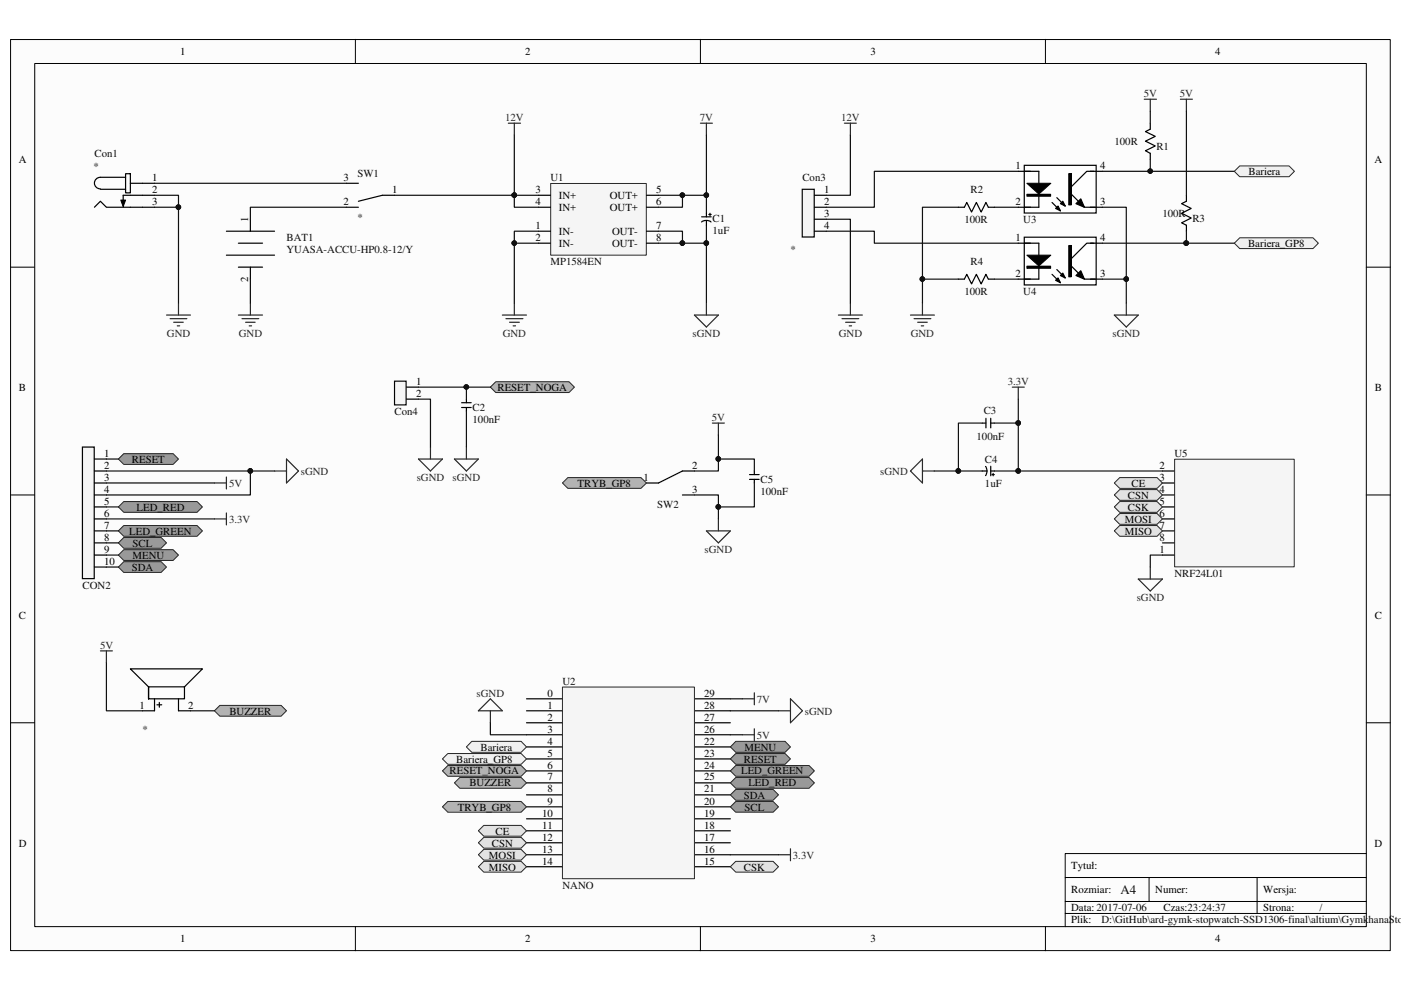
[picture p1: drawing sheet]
<svg xmlns="http://www.w3.org/2000/svg" width="297mm" height="210mm" viewBox="0 0 297 210" stroke-linecap="round" stroke-linejoin="round" font-family="sans-serif">
<path d="M2.3 8.4h292.5v193.1h-292.5z" fill="#fcfcfc"/>
<path d="M2.2 8.4h292.6v193.1h-292.6z" fill="none" stroke="#000" stroke-width=".21"/>
<path d="M7.4 13.5h282.3v183h-282.3z" fill="#fcfcfc"/>
<g fill="none" stroke="#000" stroke-width=".21">
<path d="M7.4 13.5h282.3v183h-282.3zM75.3 8.3v5.1M148.5 8.3v5.1M221.7 8.3v5.1M2.2 56.6h5.1M289.7 56.6h5.1M2.2 104.9h5.1M289.7 104.9h5.1M2.2 153.2h5.1M289.7 153.2h5.1M75.3 196.5v5.1M148.5 196.5v5.1"/>
<path d="M221.7 196.5v5.1M225.8 186.1h63.9M225.8 193.7h63.9M225.8 191.1h63.9M243.6 186.1v5M266.5 186.1v7.6M289.7 181h-63.9v15.5"/>
</g>
<path d="M35.3 66.8h5.1M36.1 67.6h3.5M36.8 68.3h2.1M37.6 69.1h.5M37.8 64.3v2.5" fill="none" stroke="#262626" stroke-width=".25"/>
<path d="M32.8 41.4h5v22.9" fill="none" stroke="#0e0e0e" stroke-width=".25"/>
<circle cx="37.8" cy="43.9" r=".49" fill="#0e0e0e"/>
<circle cx="37.8" cy="43.9" r=".49" fill="none" stroke="#0e0e0e" stroke-width=".21"/>
<path d="M32.8 43.9h5" fill="none" stroke="#0e0e0e" stroke-width=".25"/>
<circle cx="37.8" cy="43.9" r=".49" fill="#0e0e0e"/>
<circle cx="37.8" cy="43.9" r=".49" fill="none" stroke="#0e0e0e" stroke-width=".21"/>
<g fill="none" stroke="#000" stroke-width=".25">
<path d="M26.6 36.8h1v4.1h-1zM26.6 37.6h-5.3a1.23 1.23 0 0 0-1.3 1.2 1.23 1.23 0 0 0 1.3 1.2M27.6 38.9h5.2M73.4 38.9h2.6M20 43.9l1.3-1.2 1.3 1.2h10.2M21.3 40.1h5.3M32.8 41.4h-6.7v2M48 49h10.2M48 54.1h10.2M50.5 51.6h5.2M50.5 56.6h5.2M53.1 46.5v2.5"/>
<path d="M53.1 56.6v2.6M73.4 43.9h2.6M83.6 41.4h-2.5l-5.1 1.3"/>
</g>
<path d="M50.5 66.8h5.2M51.3 67.6h3.6M52.1 68.3h2M52.8 69.1h.5M53.1 64.3v2.5" fill="none" stroke="#262626" stroke-width=".25"/>
<path d="M25.6 42.4h1l-.5 1.4z" fill="#000"/>
<path d="M25.6 42.4h1l-.5 1.4z" fill="none" stroke="#000" stroke-width=".21"/>
<path d="M32.8 38.9h40.6M53.1 59.2v5.1M73.4 43.9h-20.3v2.6" fill="none" stroke="#0e0e0e" stroke-width=".25"/>
<path d="M116.8 38.9h20.2v15.2h-20.2z" fill="#f5f5f5"/>
<path d="M116.8 38.9h20.2v15.2h-20.2z" fill="none" stroke="#262626" stroke-width=".21"/>
<path d="M114.2 41.4h2.5M114.2 43.9h2.5M114.2 49h2.5M114.2 51.6h2.5M137.1 41.4h2.5M137.1 43.9h2.5M137.1 49h2.5M137.1 51.6h2.5" fill="none" stroke="#000" stroke-width=".25"/>
<path d="M83.6 41.4h30.6" fill="none" stroke="#0e0e0e" stroke-width=".25"/>
<circle cx="109" cy="41.4" r=".48" fill="#0e0e0e"/>
<circle cx="109" cy="41.4" r=".48" fill="none" stroke="#0e0e0e" stroke-width=".21"/>
<path d="M109 41.4v2.5h5.2" fill="none" stroke="#0e0e0e" stroke-width=".25"/>
<circle cx="109" cy="41.4" r=".48" fill="#0e0e0e"/>
<circle cx="109" cy="41.4" r=".48" fill="none" stroke="#0e0e0e" stroke-width=".21"/>
<path d="M106.5 66.8h5.1M107.3 67.6h3.6M108 68.3h2.1M108.8 69.1h.5M109 64.3v2.5" fill="none" stroke="#262626" stroke-width=".25"/>
<path d="M114.2 49h-5.2v15.3" fill="none" stroke="#0e0e0e" stroke-width=".25"/>
<circle cx="109" cy="51.5" r=".48" fill="#0e0e0e"/>
<circle cx="109" cy="51.5" r=".48" fill="none" stroke="#0e0e0e" stroke-width=".21"/>
<path d="M109 51.6h5.2" fill="none" stroke="#0e0e0e" stroke-width=".25"/>
<circle cx="109" cy="51.5" r=".48" fill="#0e0e0e"/>
<circle cx="109" cy="51.5" r=".48" fill="none" stroke="#0e0e0e" stroke-width=".21"/>
<path d="M139.6 41.4h5.1v2.5h-5.1" fill="none" stroke="#0e0e0e" stroke-width=".25"/>
<circle cx="144.7" cy="41.4" r=".49" fill="#0e0e0e"/>
<circle cx="144.7" cy="41.4" r=".49" fill="none" stroke="#0e0e0e" stroke-width=".21"/>
<path d="M139.6 49h5.1v2.6h-5.1" fill="none" stroke="#0e0e0e" stroke-width=".25"/>
<circle cx="144.7" cy="51.5" r=".49" fill="#0e0e0e"/>
<circle cx="144.7" cy="51.5" r=".49" fill="none" stroke="#0e0e0e" stroke-width=".21"/>
<path d="M148.5 26.1h2.5M149.8 26.1v2.6" fill="none" stroke="#262626" stroke-width=".25"/>
<path d="M149.8 28.7v12.7h-5.1" fill="none" stroke="#0e0e0e" stroke-width=".25"/>
<circle cx="144.7" cy="41.4" r=".49" fill="#0e0e0e"/>
<circle cx="144.7" cy="41.4" r=".49" fill="none" stroke="#0e0e0e" stroke-width=".21"/>
<circle cx="149.7" cy="41.4" r=".49" fill="#0e0e0e"/>
<circle cx="149.7" cy="41.4" r=".49" fill="none" stroke="#0e0e0e" stroke-width=".21"/>
<path d="M144.7 51.6h5.1v12.7" fill="none" stroke="#0e0e0e" stroke-width=".25"/>
<circle cx="144.7" cy="51.5" r=".49" fill="#0e0e0e"/>
<circle cx="144.7" cy="51.5" r=".49" fill="none" stroke="#0e0e0e" stroke-width=".21"/>
<circle cx="149.7" cy="51.5" r=".49" fill="#0e0e0e"/>
<circle cx="149.7" cy="51.5" r=".49" fill="none" stroke="#0e0e0e" stroke-width=".21"/>
<path d="M149.8 47.8v3.8" fill="none" stroke="#0e0e0e" stroke-width=".25"/>
<circle cx="149.7" cy="51.5" r=".49" fill="#0e0e0e"/>
<circle cx="149.7" cy="51.5" r=".49" fill="none" stroke="#0e0e0e" stroke-width=".21"/>
<path d="M149.8 41.4v3.8" fill="none" stroke="#0e0e0e" stroke-width=".25"/>
<circle cx="149.7" cy="41.4" r=".49" fill="#0e0e0e"/>
<circle cx="149.7" cy="41.4" r=".49" fill="none" stroke="#0e0e0e" stroke-width=".21"/>
<g fill="none" stroke="#000" stroke-width=".25">
<path d="M111.6 148.2h7.6M111.6 150.7h7.6M111.6 153.2h7.6M111.6 155.8h7.6M111.6 158.4h7.6M147.2 148.2h7.7M147.2 150.7h7.7M147.2 153.2h7.7M147.2 155.8h7.7M147.2 158.4h7.7M111.6 160.9h7.6M111.6 163.4h7.6"/>
<path d="M111.6 166h7.6M111.6 168.5h7.6M111.6 171.1h7.6M111.6 173.6h7.6M111.6 176.1h7.6M111.6 178.7h7.6M147.2 160.9h7.7M147.2 163.4h7.7M147.2 166h7.7M147.2 168.5h7.7M147.2 171.1h7.7M147.2 173.6h7.7"/>
<path d="M147.2 176.1h7.7M147.2 178.7h7.7M111.6 181.2h7.6M111.6 183.8h7.6M147.2 181.2h7.7M147.2 183.8h7.7"/>
</g>
<path d="M119.3 145.7h27.9v40.6h-27.9z" fill="#f5f5f5"/>
<path d="M119.2 145.7h28v40.6h-28z" fill="none" stroke="#262626" stroke-width=".21"/>
<path d="M147.2 66.8h5.1l-2.5 2.5zM149.8 64.3v2.5M104 148.2l2.5 2.5h-5.1zM104 150.7v2.5M157.4 148.2h2.5M157.4 155.8h2.5M159.9 146.9v2.5M159.9 154.5v2.6M165.1 150.7h2.5M167.6 148.2l2.5 2.5-2.5 2.5zM167.6 180v2.5M165.1 181.2h2.5" fill="none" stroke="#262626" stroke-width=".25"/>
<path d="M104 153.2v2.6h7.6M154.9 148.2h2.5M154.9 155.8h2.5" fill="none" stroke="#0e0e0e" stroke-width=".25"/>
<path d="M100 157.2h10.5l1.1 1.2-1.1 1.1h-10.5l-1.1-1.1z" fill-rule="evenodd" fill="#f0f0f0"/>
<path d="M100 157.2h10.5l1.1 1.2-1.1 1.1h-10.5l-1.1-1.1z" fill="none" stroke="#262626" stroke-width=".21"/>
<path d="M93.8 160.9l1.2-1.1h15.5l1.1 1.1-1.1 1.2h-15.5z" fill-rule="evenodd" fill="#f0f0f0"/>
<path d="M93.8 160.9l1.2-1.1h15.5l1.1 1.1-1.1 1.2h-15.5z" fill="none" stroke="#262626" stroke-width=".21"/>
<path d="M58.2 99.9h2.5M60.7 97.3l2.6 2.6-2.6 2.5zM45.5 102.4h2.5M45.5 110h2.5M48 101.1v2.6M48 108.8v2.5" fill="none" stroke="#262626" stroke-width=".25"/>
<path d="M154.9 168.5l1.1-1.1h7.9l1.2 1.1-1.2 1.2h-7.9z" fill-rule="evenodd" fill="#999"/>
<path d="M154.9 168.5l1.1-1.1h7.9l1.2 1.1-1.2 1.2h-7.9z" fill="none" stroke="#262626" stroke-width=".21"/>
<path d="M154.9 171.1l1.1-1.2h7.9l1.2 1.2-1.2 1.1h-7.9z" fill-rule="evenodd" fill="#999"/>
<path d="M154.9 171.1l1.1-1.2h7.9l1.2 1.2-1.2 1.1h-7.9z" fill="none" stroke="#262626" stroke-width=".21"/>
<path d="M25.1 120.2l1.1-1.1h8l1.1 1.1-1.1 1.2h-8z" fill-rule="evenodd" fill="#999"/>
<path d="M25.1 120.2l1.1-1.1h8l1.1 1.1-1.1 1.2h-8z" fill="none" stroke="#262626" stroke-width=".21"/>
<path d="M25.1 115.1l1.1-1.1h8l1.1 1.1-1.1 1.1h-8z" fill-rule="evenodd" fill="#999"/>
<path d="M25.1 115.1l1.1-1.1h8l1.1 1.1-1.1 1.1h-8z" fill="none" stroke="#262626" stroke-width=".21"/>
<path d="M22.6 115.1h2.5M22.6 120.2h2.5" fill="none" stroke="#0e0e0e" stroke-width=".25"/>
<path d="M26.2 96.2h10.5l1.1 1.1-1.1 1.2h-10.5l-1.1-1.2z" fill-rule="evenodd" fill="#999"/>
<path d="M26.2 96.2h10.5l1.1 1.1-1.1 1.2h-10.5l-1.1-1.2z" fill="none" stroke="#262626" stroke-width=".21"/>
<path d="M22.6 97.3h2.5" fill="none" stroke="#0e0e0e" stroke-width=".25"/>
<path d="M25.1 107.5l1.1-1.2h15.6l1.1 1.2-1.1 1.1h-15.6z" fill-rule="evenodd" fill="#999"/>
<path d="M25.1 107.5l1.1-1.2h15.6l1.1 1.2-1.1 1.1h-15.6z" fill="none" stroke="#262626" stroke-width=".21"/>
<path d="M25.1 112.6l1.1-1.2h15.6l1.1 1.2-1.1 1.1h-15.6z" fill-rule="evenodd" fill="#999"/>
<path d="M25.1 112.6l1.1-1.2h15.6l1.1 1.2-1.1 1.1h-15.6z" fill="none" stroke="#262626" stroke-width=".21"/>
<path d="M25.1 117.7l1.1-1.2h10.5l1.1 1.2-1.1 1.1h-10.5z" fill-rule="evenodd" fill="#999"/>
<path d="M25.1 117.7l1.1-1.2h10.5l1.1 1.2-1.1 1.1h-10.5z" fill="none" stroke="#262626" stroke-width=".21"/>
<path d="M53.1 99.9v5h-30.5M22.6 107.5h2.5M22.6 102.4h22.9" fill="none" stroke="#0e0e0e" stroke-width=".25"/>
<circle cx="53.1" cy="99.8" r=".49" fill="#0e0e0e"/>
<circle cx="53.1" cy="99.8" r=".49" fill="none" stroke="#0e0e0e" stroke-width=".21"/>
<path d="M22.6 99.9h35.6" fill="none" stroke="#0e0e0e" stroke-width=".25"/>
<circle cx="53.1" cy="99.8" r=".49" fill="#0e0e0e"/>
<circle cx="53.1" cy="99.8" r=".49" fill="none" stroke="#0e0e0e" stroke-width=".21"/>
<path d="M22.6 110h22.9M22.6 112.6h2.5M22.6 117.7h2.5" fill="none" stroke="#0e0e0e" stroke-width=".25"/>
<path d="M156 157.2h10.5l1.1 1.2-1.1 1.1h-10.5l-1.1-1.1z" fill-rule="evenodd" fill="#999"/>
<path d="M156 157.2h10.5l1.1 1.2-1.1 1.1h-10.5l-1.1-1.1z" fill="none" stroke="#262626" stroke-width=".21"/>
<path d="M154.9 163.4l1.1-1.1h15.5l1.2 1.1-1.2 1.2h-15.5z" fill-rule="evenodd" fill="#999"/>
<path d="M154.9 163.4l1.1-1.1h15.5l1.2 1.1-1.2 1.2h-15.5z" fill="none" stroke="#262626" stroke-width=".21"/>
<path d="M154.9 166l1.1-1.2h15.5l1.2 1.2-1.2 1.1h-15.5z" fill-rule="evenodd" fill="#999"/>
<path d="M154.9 166l1.1-1.2h15.5l1.2 1.2-1.2 1.1h-15.5z" fill="none" stroke="#262626" stroke-width=".21"/>
<path d="M154.9 160.9l1.1-1.1h10.5l1.1 1.1-1.1 1.2h-10.5z" fill-rule="evenodd" fill="#999"/>
<path d="M154.9 160.9l1.1-1.1h10.5l1.1 1.1-1.1 1.2h-10.5z" fill="none" stroke="#262626" stroke-width=".21"/>
<path d="M170.1 40.1h2.5v10.1h-2.5z" fill-rule="evenodd" fill="#f5f5f5"/>
<path d="M170.1 40.1h2.5v10.1h-2.5zM172.7 41.4h2.5M172.7 43.9h2.5M172.7 46.5h2.5M172.7 49h2.5" fill="none" stroke="#000" stroke-width=".25"/>
<path d="M107.8 26.1h2.6M109 26.1v2.6" fill="none" stroke="#262626" stroke-width=".25"/>
<path d="M109 28.7v12.7" fill="none" stroke="#0e0e0e" stroke-width=".25"/>
<circle cx="109" cy="41.4" r=".48" fill="#0e0e0e"/>
<circle cx="109" cy="41.4" r=".48" fill="none" stroke="#0e0e0e" stroke-width=".21"/>
<path d="M179 26.1h2.6M180.3 26.1v2.6M177.8 66.8h5M178.5 67.6h3.6M179.3 68.3h2M180 69.1h.5M180.3 64.3v2.5M193 66.8h5.1M193.8 67.6h3.6M194.6 68.3h2M195.3 69.1h.5M195.6 64.3v2.5" fill="none" stroke="#262626" stroke-width=".25"/>
<path d="M180.3 28.7v12.7h-5.1M215.9 36.3h-30.5v7.6h-10.2M175.2 46.5h5.1v17.8M175.2 49h10.2v2.6h30.5M203.2 43.9h-7.6v20.4M210.8 43.9h5.1M210.8 59.2h5.1" fill="none" stroke="#0e0e0e" stroke-width=".25"/>
<circle cx="195.6" cy="59.2" r=".49" fill="#0e0e0e"/>
<circle cx="195.6" cy="59.2" r=".49" fill="none" stroke="#0e0e0e" stroke-width=".21"/>
<path d="M195.6 59.2h7.6" fill="none" stroke="#0e0e0e" stroke-width=".25"/>
<circle cx="195.6" cy="59.2" r=".49" fill="#0e0e0e"/>
<circle cx="195.6" cy="59.2" r=".49" fill="none" stroke="#0e0e0e" stroke-width=".21"/>
<path d="M236.3 66.8h5l-2.5 2.5zM238.8 64.3v2.5" fill="none" stroke="#262626" stroke-width=".25"/>
<path d="M233.7 43.9h5.1v20.4" fill="none" stroke="#0e0e0e" stroke-width=".25"/>
<circle cx="238.8" cy="59.2" r=".49" fill="#0e0e0e"/>
<circle cx="238.8" cy="59.2" r=".49" fill="none" stroke="#0e0e0e" stroke-width=".21"/>
<path d="M233.7 59.2h5.1" fill="none" stroke="#0e0e0e" stroke-width=".25"/>
<circle cx="238.8" cy="59.2" r=".49" fill="#0e0e0e"/>
<circle cx="238.8" cy="59.2" r=".49" fill="none" stroke="#0e0e0e" stroke-width=".21"/>
<path d="M233.7 36.3h28" fill="none" stroke="#0e0e0e" stroke-width=".25"/>
<circle cx="243.9" cy="36.3" r=".47" fill="#0e0e0e"/>
<circle cx="243.9" cy="36.3" r=".47" fill="none" stroke="#0e0e0e" stroke-width=".21"/>
<path d="M233.7 51.6h28" fill="none" stroke="#0e0e0e" stroke-width=".25"/>
<circle cx="251.5" cy="51.5" r=".5" fill="#0e0e0e"/>
<circle cx="251.5" cy="51.5" r=".5" fill="none" stroke="#0e0e0e" stroke-width=".21"/>
<path d="M243.9 26.1v1.3l-1 .5 2 1-2 1 2 1-2 1.1 1 .5v1.3M251.5 41.4v1.3l-1 .5 2.1 1-2.1 1 2.1 1-2.1 1 1 .6v1.2" fill="none" stroke="#000" stroke-width=".25"/>
<path d="M243.9 33.8v2.5" fill="none" stroke="#0e0e0e" stroke-width=".25"/>
<circle cx="243.9" cy="36.3" r=".47" fill="#0e0e0e"/>
<circle cx="243.9" cy="36.3" r=".47" fill="none" stroke="#0e0e0e" stroke-width=".21"/>
<path d="M251.5 49v2.6" fill="none" stroke="#0e0e0e" stroke-width=".25"/>
<circle cx="251.5" cy="51.5" r=".5" fill="#0e0e0e"/>
<circle cx="251.5" cy="51.5" r=".5" fill="none" stroke="#0e0e0e" stroke-width=".21"/>
<path d="M242.6 21h2.6M243.9 21v2.6M250.3 21h2.5M251.5 21v2.6" fill="none" stroke="#262626" stroke-width=".25"/>
<path d="M243.9 23.6v2.5M251.5 23.6v17.8" fill="none" stroke="#0e0e0e" stroke-width=".25"/>
<path d="M261.7 36.3l1.1-1.1h10.5l1.1 1.1-1.1 1.2h-10.5z" fill-rule="evenodd" fill="#f0f0f0"/>
<path d="M261.7 36.3l1.1-1.1h10.5l1.1 1.1-1.1 1.2h-10.5z" fill="none" stroke="#262626" stroke-width=".21"/>
<path d="M261.7 51.6l1.1-1.2h15.6l1.1 1.2-1.1 1.1h-15.6z" fill-rule="evenodd" fill="#f0f0f0"/>
<path d="M261.7 51.6l1.1-1.2h15.6l1.1 1.2-1.1 1.1h-15.6z" fill="none" stroke="#262626" stroke-width=".21"/>
<path d="M203.2 43.9h1.3l.5-1 1 2.1 1-2.1 1 2.1 1-2.1 .5 1h1.3M203.2 59.2h1.3l.5-1 1 2 1-2 1 2 1-2 .5 1h1.3" fill="none" stroke="#000" stroke-width=".25"/>
<path d="M217.2 35.1h15.2v10.1h-15.2z" fill-rule="evenodd" fill="#fefefe"/>
<g fill="none" stroke="#000" stroke-width=".25">
<path d="M215.9 36.3h4.4v2.6M217.2 35.1h15.2v10.1h-15.2zM226.6 36.8h.5v6.6h-.5zM231.2 36.3h2.5M231.9 36.3h-1.5l-3.3 3.3M220.3 41.4v2.5h-4.4M223.1 42.9l1.7 1.8M223.8 44.2l.5-.5 .5 1zM224.1 41.9l1.7 1.8M224.8 43.2l.5-.5 .5 1zM227.1 41.1l2.3 2.3M228.1 43.2l1-1 .8 1.7z"/>
<path d="M229.9 43.9h3.8"/>
</g>
<g fill="#000">
<path d="M217.7 38.9h5.1l-2.5 2.2zM223.8 44.2l.5-.5 .5 1zM224.8 43.2l.5-.5 .5 1zM228.1 43.2l1-1 .8 1.7z"/>
<path d="M226.6 36.8h.5v6.6h-.5z" fill-rule="evenodd"/>
</g>
<path d="M217.7 38.9h5.1l-2.5 2.2zM217.7 41.2h5.1v.4h-5.1z" fill="none" stroke="#000" stroke-width=".21"/>
<path d="M217.8 41.4h5" fill="none" stroke="#000" stroke-width=".38"/>
<path d="M217.2 50.3h15.2v10.1h-15.2z" fill-rule="evenodd" fill="#fefefe"/>
<g fill="none" stroke="#000" stroke-width=".25">
<path d="M215.9 51.6h4.4v2.5M217.2 50.3h15.2v10.1h-15.2zM220.3 56.6v2.6h-4.4M223.1 58.2l1.7 1.7M223.8 59.4l.5-.5 .5 1zM224.1 57.1l1.7 1.8M224.8 58.4l.5-.5 .5 1zM226.6 52.1h.5v6.6h-.5zM227.1 56.4l2.3 2.3M228.1 58.4l1-1 .8 1.8zM229.9 59.2h3.8M231.2 51.6h2.5"/>
<path d="M231.9 51.6h-1.5l-3.3 3.3M32.8 148.2v2.5h-2.6M33.3 149.4h1M33.8 148.9v1M37.8 148.2v2.5h2.6M39.1 145.6l3.8-3.8h-15.3l3.9 3.8v2.6v-2.6h7.6v2.6h-7.6"/>
</g>
<g fill="#000">
<path d="M217.7 54.1h5.1l-2.5 2.3zM223.8 59.4l.5-.5 .5 1zM224.8 58.4l.5-.5 .5 1zM228.1 58.4l1-1 .8 1.8z"/>
<path d="M226.6 52.1h.5v6.6h-.5z" fill-rule="evenodd"/>
</g>
<path d="M217.7 54.1h5.1l-2.5 2.3zM217.7 56.4h5.1v.5h-5.1z" fill="none" stroke="#000" stroke-width=".21"/>
<path d="M217.8 56.7h5" fill="none" stroke="#000" stroke-width=".42"/>
<path d="M45.5 150.7l1.1-1.1h13l1.1 1.1-1.1 1.1h-13z" fill-rule="evenodd" fill="#b1b1b1"/>
<path d="M45.5 150.7l1.1-1.1h13l1.1 1.1-1.1 1.1h-13z" fill="none" stroke="#262626" stroke-width=".21"/>
<path d="M22.6 140.5v10.2h7.6M40.4 150.7h5.1" fill="none" stroke="#0e0e0e" stroke-width=".25"/>
<path d="M21.3 138h2.5M22.6 138v2.5" fill="none" stroke="#262626" stroke-width=".25"/>
<path d="M246.5 99.9h2.5M259.2 99.9h12.7v2.5h-7.7v2.5h7.7v2.6h-7.7v2.5h7.7v2.6h-7.7M261.7 99.9v15.2M246.5 117.7h2.5M246.5 115.1h2.5M246.5 112.6h2.5M246.5 110h2.5M246.5 107.5h2.5M246.5 104.9h2.5M246.5 102.4h2.5" fill="none" stroke="#000" stroke-width=".25"/>
<path d="M249.1 97.4h25.3v22.8h-25.3z" fill="#f5f5f5"/>
<path d="M249 97.4h25.4v22.8h-25.4z" fill="none" stroke="#262626" stroke-width=".21"/>
<path d="M241.3 122.8h5.2l-2.6 2.5zM243.9 120.2v2.6" fill="none" stroke="#262626" stroke-width=".25"/>
<path d="M210.8 89.7h5.1v10.2M246.5 117.7h-2.6v2.5" fill="none" stroke="#0e0e0e" stroke-width=".25"/>
<path d="M208.3 89.7h.7M209 88.7v2M210.1 88.7v2M210.1 89.7h.7" fill="none" stroke="#000" stroke-width=".25"/>
<circle cx="215.9" cy="89.7" r=".49" fill="#0e0e0e"/>
<circle cx="215.9" cy="89.7" r=".49" fill="none" stroke="#0e0e0e" stroke-width=".21"/>
<circle cx="215.9" cy="99.8" r=".49" fill="#0e0e0e"/>
<circle cx="215.9" cy="99.8" r=".49" fill="none" stroke="#0e0e0e" stroke-width=".21"/>
<path d="M214.6 82.1h2.6M215.9 82.1v2.5" fill="none" stroke="#262626" stroke-width=".25"/>
<path d="M215.9 84.6v5.1" fill="none" stroke="#0e0e0e" stroke-width=".25"/>
<circle cx="215.9" cy="89.7" r=".49" fill="#0e0e0e"/>
<circle cx="215.9" cy="89.7" r=".49" fill="none" stroke="#0e0e0e" stroke-width=".21"/>
<path d="M208.3 89.7h-5.1v10.2h5.1" fill="none" stroke="#0e0e0e" stroke-width=".25"/>
<circle cx="203.2" cy="99.8" r=".49" fill="#0e0e0e"/>
<circle cx="203.2" cy="99.8" r=".49" fill="none" stroke="#0e0e0e" stroke-width=".21"/>
<path d="M195.6 97.3v5.1l-2.6-2.5zM195.6 99.9h2.5" fill="none" stroke="#262626" stroke-width=".25"/>
<path d="M198.1 99.9h5.1" fill="none" stroke="#0e0e0e" stroke-width=".25"/>
<circle cx="203.2" cy="99.8" r=".49" fill="#0e0e0e"/>
<circle cx="203.2" cy="99.8" r=".49" fill="none" stroke="#0e0e0e" stroke-width=".21"/>
<path d="M210.8 99.9h35.7" fill="none" stroke="#0e0e0e" stroke-width=".25"/>
<circle cx="215.9" cy="99.8" r=".49" fill="#0e0e0e"/>
<circle cx="215.9" cy="99.8" r=".49" fill="none" stroke="#0e0e0e" stroke-width=".21"/>
<path d="M101.4 183.8l1.2-1.2h7.9l1.1 1.2-1.1 1.1h-7.9z" fill-rule="evenodd" fill="#e1e1e1"/>
<path d="M101.4 183.8l1.2-1.2h7.9l1.1 1.2-1.1 1.1h-7.9z" fill="none" stroke="#262626" stroke-width=".21"/>
<path d="M236.3 112.6l1.1-1.2h7.9l1.2 1.2-1.2 1.1h-7.9z" fill-rule="evenodd" fill="#e1e1e1"/>
<path d="M236.3 112.6l1.1-1.2h7.9l1.2 1.2-1.2 1.1h-7.9z" fill="none" stroke="#262626" stroke-width=".21"/>
<path d="M236.3 110l1.1-1.1h7.9l1.2 1.1-1.2 1.2h-7.9z" fill-rule="evenodd" fill="#e1e1e1"/>
<path d="M236.3 110l1.1-1.1h7.9l1.2 1.1-1.2 1.2h-7.9z" fill="none" stroke="#262626" stroke-width=".21"/>
<path d="M101.4 181.2l1.2-1.1h7.9l1.1 1.1-1.1 1.2h-7.9z" fill-rule="evenodd" fill="#e1e1e1"/>
<path d="M101.4 181.2l1.2-1.1h7.9l1.1 1.1-1.1 1.2h-7.9z" fill="none" stroke="#262626" stroke-width=".21"/>
<path d="M101.4 178.7l1.2-1.2h7.9l1.1 1.2-1.1 1.1h-7.9z" fill-rule="evenodd" fill="#e1e1e1"/>
<path d="M101.4 178.7l1.2-1.2h7.9l1.1 1.2-1.1 1.1h-7.9z" fill="none" stroke="#262626" stroke-width=".21"/>
<path d="M236.3 104.9l1.1-1.1h7.9l1.2 1.1-1.2 1.2h-7.9z" fill-rule="evenodd" fill="#e1e1e1"/>
<path d="M236.3 104.9l1.1-1.1h7.9l1.2 1.1-1.2 1.2h-7.9z" fill="none" stroke="#262626" stroke-width=".21"/>
<path d="M101.4 176.1l1.2-1.1h7.9l1.1 1.1-1.1 1.2h-7.9z" fill-rule="evenodd" fill="#e1e1e1"/>
<path d="M101.4 176.1l1.2-1.1h7.9l1.1 1.1-1.1 1.2h-7.9z" fill="none" stroke="#262626" stroke-width=".21"/>
<path d="M236.3 102.4l1.1-1.1h7.9l1.2 1.1-1.2 1.1h-7.9z" fill-rule="evenodd" fill="#e1e1e1"/>
<path d="M236.3 102.4l1.1-1.1h7.9l1.2 1.1-1.2 1.1h-7.9z" fill="none" stroke="#262626" stroke-width=".21"/>
<path d="M236.3 107.5l1.1-1.2h7.9l1.2 1.2-1.2 1.1h-7.9z" fill-rule="evenodd" fill="#e1e1e1"/>
<path d="M236.3 107.5l1.1-1.2h7.9l1.2 1.2-1.2 1.1h-7.9z" fill="none" stroke="#262626" stroke-width=".21"/>
<path d="M154.9 183.8l1.1-1.2h7.9l1.2 1.2-1.2 1.1h-7.9z" fill-rule="evenodd" fill="#e1e1e1"/>
<path d="M154.9 183.8l1.1-1.2h7.9l1.2 1.2-1.2 1.1h-7.9z" fill="none" stroke="#262626" stroke-width=".21"/>
<path d="M154.9 150.7h10.2M154.9 181.2h10.2" fill="none" stroke="#0e0e0e" stroke-width=".25"/>
<path d="M96.3 166l1.2-1.2h13l1.1 1.2-1.1 1.1h-13z" fill-rule="evenodd" fill="#b1b1b1"/>
<path d="M96.3 166l1.2-1.2h13l1.1 1.2-1.1 1.1h-13z" fill="none" stroke="#262626" stroke-width=".21"/>
<path d="M83.6 80.8h2.5v5.1h-2.5z" fill-rule="evenodd" fill="#f5f5f5"/>
<path d="M83.6 80.8h2.5v5.1h-2.5zM86.2 82.1h2.5M86.2 84.6h2.5" fill="none" stroke="#000" stroke-width=".25"/>
<path d="M104 82.1l1.1-1.2h15.5l1.2 1.2-1.2 1.1h-15.5z" fill-rule="evenodd" fill="#b1b1b1"/>
<path d="M104 82.1l1.1-1.2h15.5l1.2 1.2-1.2 1.1h-15.5z" fill="none" stroke="#262626" stroke-width=".21"/>
<path d="M88.7 82.1h15.3" fill="none" stroke="#0e0e0e" stroke-width=".25"/>
<circle cx="98.9" cy="82" r=".48" fill="#0e0e0e"/>
<circle cx="98.9" cy="82" r=".48" fill="none" stroke="#0e0e0e" stroke-width=".21"/>
<path d="M88.7 97.3h5.1l-2.5 2.6zM91.3 94.8v2.5" fill="none" stroke="#262626" stroke-width=".25"/>
<path d="M88.7 84.6h2.6v10.2M98.9 82.1v2.5" fill="none" stroke="#0e0e0e" stroke-width=".25"/>
<path d="M97.9 86.4h2M97.9 85.4h2M98.9 84.6v.8M98.9 86.4v.8" fill="none" stroke="#000" stroke-width=".25"/>
<circle cx="98.9" cy="82" r=".48" fill="#0e0e0e"/>
<circle cx="98.9" cy="82" r=".48" fill="none" stroke="#0e0e0e" stroke-width=".21"/>
<path d="M96.3 97.3h5.1l-2.5 2.6zM98.9 94.8v2.5" fill="none" stroke="#262626" stroke-width=".25"/>
<path d="M98.9 87.2v7.6" fill="none" stroke="#0e0e0e" stroke-width=".25"/>
<path d="M93.8 163.4l1.2-1.1h15.5l1.1 1.1-1.1 1.2h-15.5z" fill-rule="evenodd" fill="#b1b1b1"/>
<path d="M93.8 163.4l1.2-1.1h15.5l1.1 1.1-1.1 1.2h-15.5z" fill="none" stroke="#262626" stroke-width=".21"/>
<path d="M147.2 99.9h-2.5l-5.1 2.5h-2.5M144.7 104.9h2.5" fill="none" stroke="#000" stroke-width=".25"/>
<path d="M119.2 102.4l1.2-1.1h15.5l1.2 1.1-1.2 1.1h-15.5z" fill-rule="evenodd" fill="#b1b1b1"/>
<path d="M119.2 102.4l1.2-1.1h15.5l1.2 1.1-1.2 1.1h-15.5z" fill="none" stroke="#262626" stroke-width=".21"/>
<path d="M151 89.7h2.6M152.3 89.7v2.5" fill="none" stroke="#262626" stroke-width=".25"/>
<path d="M152.3 92.2v7.7h-5.1" fill="none" stroke="#0e0e0e" stroke-width=".25"/>
<circle cx="152.3" cy="97.3" r=".49" fill="#0e0e0e"/>
<circle cx="152.3" cy="97.3" r=".49" fill="none" stroke="#0e0e0e" stroke-width=".21"/>
<path d="M149.8 112.6h5.1l-2.6 2.5zM152.3 110v2.6" fill="none" stroke="#262626" stroke-width=".25"/>
<path d="M147.2 104.9h5.1v5.1" fill="none" stroke="#0e0e0e" stroke-width=".25"/>
<circle cx="152.3" cy="107.5" r=".49" fill="#0e0e0e"/>
<circle cx="152.3" cy="107.5" r=".49" fill="none" stroke="#0e0e0e" stroke-width=".21"/>
<path d="M159.9 99.9v.7M158.9 101.6h2M158.9 100.6h2M159.9 101.6v.8" fill="none" stroke="#000" stroke-width=".25"/>
<path d="M152.3 97.3h7.6v2.6" fill="none" stroke="#0e0e0e" stroke-width=".25"/>
<circle cx="152.3" cy="97.3" r=".49" fill="#0e0e0e"/>
<circle cx="152.3" cy="97.3" r=".49" fill="none" stroke="#0e0e0e" stroke-width=".21"/>
<path d="M159.9 102.4v5.1h-7.6" fill="none" stroke="#0e0e0e" stroke-width=".25"/>
<circle cx="152.3" cy="107.5" r=".49" fill="#0e0e0e"/>
<circle cx="152.3" cy="107.5" r=".49" fill="none" stroke="#0e0e0e" stroke-width=".21"/>
<path d="M93.8 171.1l1.2-1.2h15.5l1.1 1.2-1.1 1.1h-15.5z" fill-rule="evenodd" fill="#b1b1b1"/>
<path d="M93.8 171.1l1.2-1.2h15.5l1.1 1.2-1.1 1.1h-15.5z" fill="none" stroke="#262626" stroke-width=".21"/>
<path d="M148.8 47.1a1.63 1.63 0 0 1 1.9 0M148.8 46h2M149.8 45.2v.8M149.8 46.7v1.1M150.3 45.5h.5M150.5 45.2v.5M208.3 99.9h1M209 98.9a1.75 1.75 0 0 1 0 1.9M210.1 98.8v2.1M210.1 99.9h.7M210.3 100.6h.5M210.6 100.4v.5" fill="none" stroke="#000" stroke-width=".25"/>
<path d="M17.5 94.8h2.5v27.9h-2.5z" fill-rule="evenodd" fill="#f5f5f5"/>
<path d="M17.5 94.8h2.5v27.9h-2.5zM20 97.3h2.6M20 99.9h2.6M20 102.4h2.6M20 104.9h2.6M20 107.5h2.6M20 110h2.6M20 112.6h2.6M20 115.1h2.6M20 117.7h2.6M20 120.2h2.6" fill="none" stroke="#000" stroke-width=".25"/>
<text font-size="2.8" fill="#0e0e0e" x="237.6" y="189.6">A4</text>
<g font-size="2.3">
<text x="38.2" y="11.7">1</text>
<text x="111.4" y="11.7">2</text>
<text x="184.5" y="11.7">3</text>
<text x="257.6" y="11.7">4</text>
<text x="4" y="34.5">A</text>
<text x="215.3" y="35.8">1</text>
<text x="233.3" y="35.8">4</text>
<text x="291.4" y="34.5">A</text>
<text x="32.3" y="38.4">1</text>
<text x="32.3" y="40.9">2</text>
<text x="72.9" y="38.4">3</text>
<text x="83.1" y="40.9">1</text>
<text x="113.5" y="40.9">3</text>
<text x="139.1" y="40.9">5</text>
<text x="174.7" y="40.9">1</text>
<text x="264.7" y="37.1">Bariera</text>
<text x="32.3" y="43.5">3</text>
<text x="52.6" y="47" transform="rotate(-90 52.6 47)">1</text>
<text x="72.9" y="43.5">2</text>
<text x="113.5" y="43.5">4</text>
<text x="118.5" y="42.2">IN+</text>
<text x="118.5" y="44.7">IN+</text>
<text x="129.3" y="42.2">OUT+</text>
<text x="129.3" y="44.7">OUT+</text>
<text x="139.1" y="43.5">6</text>
<text x="174.7" y="43.5">2</text>
<text x="174.7" y="46">3</text>
<text x="215.3" y="43.5">2</text>
<text x="233.3" y="43.5">3</text>
<text x="113.5" y="48.6">1</text>
<text x="113.5" y="51.1">2</text>
<text x="118.5" y="49.8">IN-</text>
<text x="118.5" y="52.4">IN-</text>
<text x="129.8" y="49.8">OUT-</text>
<text x="129.8" y="52.4">OUT-</text>
<text x="139.1" y="48.6">7</text>
<text x="139.1" y="51.1">8</text>
<text x="174.7" y="48.6">4</text>
<text x="215.3" y="51.1">1</text>
<text x="233.3" y="51.1">4</text>
<text x="264.6" y="52.4">Bariera_GP8</text>
<text x="52.6" y="59.9" transform="rotate(-90 52.6 59.9)">2</text>
<text x="215.3" y="58.7">2</text>
<text x="233.3" y="58.7">3</text>
<text x="4" y="82.8">B</text>
<text x="88.2" y="81.6">1</text>
<text x="105.5" y="82.8">RESET_NOGA</text>
<text x="291.5" y="82.8">B</text>
<text x="88.2" y="84.1">2</text>
<text x="22.1" y="96.9">1</text>
<text x="22.1" y="99.4">2</text>
<text x="22.1" y="101.9">3</text>
<text x="28" y="98.1">RESET</text>
<text x="136.4" y="101.9">1</text>
<text x="146.7" y="99.4">2</text>
<text x="245.8" y="101.9">3</text>
<text x="245.8" y="99.4">2</text>
<text x="22.1" y="104.5">4</text>
<text x="22.1" y="107">5</text>
<text x="122.5" y="103.2">TRYB_GP8</text>
<text x="146.7" y="104.5">3</text>
<text x="239.1" y="105.7">CSN</text>
<text x="239.9" y="103.2">CE</text>
<text x="245.8" y="107">5</text>
<text x="245.8" y="104.5">4</text>
<text x="22.1" y="109.6">6</text>
<text x="22.1" y="112.1">7</text>
<text x="27.4" y="113.4">LED_GREEN</text>
<text x="29" y="108.3">LED_RED</text>
<text x="238.5" y="113.4">MISO</text>
<text x="238.5" y="110.8">MOSI</text>
<text x="239.1" y="108.3">CSK</text>
<text x="245.8" y="112.1">7</text>
<text x="245.8" y="109.6">6</text>
<text x="22.1" y="114.6">8</text>
<text x="22.1" y="117.2">9</text>
<text x="22.1" y="119.7">10</text>
<text x="28.1" y="115.9">SCL</text>
<text x="28.1" y="118.4">MENU</text>
<text x="245.8" y="117.2">1</text>
<text x="245.8" y="114.6">8</text>
<text x="27.9" y="121">SDA</text>
<text x="4" y="131.2">C</text>
<text x="291.5" y="131.2">C</text>
<text x="116.1" y="147.7">0</text>
<text x="149.3" y="147.7">29</text>
<text x="29.6" y="150.2">1</text>
<text x="39.9" y="150.2">2</text>
<text x="48.6" y="151.5">BUZZER</text>
<text x="116.1" y="150.2">1</text>
<text x="116.1" y="152.8">2</text>
<text x="116.1" y="155.3">3</text>
<text x="149.3" y="152.8">27</text>
<text x="149.3" y="155.3">26</text>
<text x="149.3" y="150.2">28</text>
<text x="96.7" y="161.7">Bariera_GP8</text>
<text x="101.9" y="159.1">Bariera</text>
<text x="116.1" y="157.9">4</text>
<text x="116.1" y="160.4">5</text>
<text x="149.3" y="157.9">22</text>
<text x="149.3" y="160.4">23</text>
<text x="157.7" y="161.7">RESET</text>
<text x="157.9" y="159.1">MENU</text>
<text x="95.3" y="164.2">RESET_NOGA</text>
<text x="99.5" y="166.8">BUZZER</text>
<text x="116.1" y="162.9">6</text>
<text x="116.1" y="165.5">7</text>
<text x="149.3" y="162.9">24</text>
<text x="149.3" y="165.5">25</text>
<text x="157.1" y="164.2">LED_GREEN</text>
<text x="158.7" y="166.8">LED_RED</text>
<text x="97.1" y="171.9">TRYB_GP8</text>
<text x="114.9" y="173.1">10</text>
<text x="116.1" y="168">8</text>
<text x="116.1" y="170.6">9</text>
<text x="149.3" y="173.1">19</text>
<text x="149.3" y="170.6">20</text>
<text x="149.3" y="168">21</text>
<text x="157.7" y="169.3">SDA</text>
<text x="157.9" y="171.9">SCL</text>
<text x="4" y="179.5">D</text>
<text x="104.3" y="179.5">CSN</text>
<text x="105.1" y="177">CE</text>
<text x="114.9" y="175.7">11</text>
<text x="114.9" y="178.2">12</text>
<text x="149.3" y="175.7">18</text>
<text x="149.3" y="178.2">17</text>
<text x="291.4" y="179.5">D</text>
<text x="103.7" y="184.6">MISO</text>
<text x="103.7" y="182">MOSI</text>
<text x="114.9" y="180.8">13</text>
<text x="114.9" y="183.3">14</text>
<text x="149.3" y="183.3">15</text>
<text x="149.3" y="180.8">16</text>
<text x="157.7" y="184.6">CSK</text>
<text x="227.1" y="184.3">Tytuł:</text>
<text x="227.1" y="189.4">Rozmiar:</text>
<text x="244.9" y="189.4">Numer:</text>
<text x="267.8" y="189.4">Wersja:</text>
<text x="227.1" y="193.2">Data: 2017-07-06</text>
<text x="227.1" y="195.7">Plik:</text>
<text x="246.7" y="193.2">Czas:23:24:37</text>
<text x="267.8" y="193.2">Strona:</text>
<text x="279.8" y="193.2">/</text>
<text x="38.2" y="199.8">1</text>
<text x="111.4" y="199.8">2</text>
<text x="184.5" y="199.8">3</text>
<text x="257.6" y="199.8">4</text>
</g>
<g font-size="2.3" fill="#262626">
<text x="242.5" y="20.6">5V</text>
<text x="250.1" y="20.6">5V</text>
<text x="107.1" y="25.7">12V</text>
<text x="148.4" y="25.7">7V</text>
<text x="178.3" y="25.7">12V</text>
<text x="35.4" y="71.4">GND</text>
<text x="50.6" y="71.4">GND</text>
<text x="106.6" y="71.4">GND</text>
<text x="146.9" y="71.4">sGND</text>
<text x="177.8" y="71.4">GND</text>
<text x="193.1" y="71.4">GND</text>
<text x="235.9" y="71.4">sGND</text>
<text x="213.7" y="81.6">3.3V</text>
<text x="150.9" y="89.2">5V</text>
<text x="63.8" y="100.7">sGND</text>
<text x="88.3" y="101.9">sGND</text>
<text x="96" y="101.9">sGND</text>
<text x="186.6" y="100.7">sGND</text>
<text x="48.6" y="103.2">5V</text>
<text x="48.6" y="110.8">3.3V</text>
<text x="149.4" y="117.2">sGND</text>
<text x="241" y="127.4">sGND</text>
<text x="21.2" y="137.5">5V</text>
<text x="101" y="147.7">sGND</text>
<text x="160.5" y="149">7V</text>
<text x="170.6" y="151.5">sGND</text>
<text x="160.5" y="156.6">5V</text>
<text x="168.1" y="182">3.3V</text>
</g>
<g font-size="2.3" fill="#0e0e0e">
<text x="20.1" y="33.3">Con1</text>
<text x="236.3" y="30.7">100R</text>
<text x="245.2" y="31.7">R1</text>
<text x="19.8" y="36.1">*</text>
<text x="75.8" y="37.6">SW1</text>
<text x="116.7" y="38.4">U1</text>
<text x="170.1" y="38.4">Con3</text>
<text x="205.8" y="40.9">R2</text>
<text x="75.8" y="46.8">*</text>
<text x="151.1" y="47">C1</text>
<text x="204.5" y="47.3">100R</text>
<text x="217" y="47.3">U3</text>
<text x="246.5" y="46">100R</text>
<text x="252.8" y="47">R3</text>
<text x="60.7" y="51.1">BAT1</text>
<text x="60.7" y="53.6">YUASA-ACCU-HP0.8-12/Y</text>
<text x="151.1" y="49.6">1uF</text>
<text x="167.6" y="53.6">*</text>
<text x="116.7" y="56.2">MP1584EN</text>
<text x="205.8" y="56.2">R4</text>
<text x="204.5" y="62.5">100R</text>
<text x="217" y="62.5">U4</text>
<text x="83.6" y="88">Con4</text>
<text x="100.2" y="89.7">100nF</text>
<text x="100.2" y="87.2">C2</text>
<text x="208.6" y="87.7">C3</text>
<text x="207" y="93.3">100nF</text>
<text x="208.8" y="98.1">C4</text>
<text x="249" y="96.9">U5</text>
<text x="139.4" y="107.8">SW2</text>
<text x="161.2" y="105">100nF</text>
<text x="161.2" y="102.4">C5</text>
<text x="208.8" y="103.2">1uF</text>
<text x="17.5" y="124.8">CON2</text>
<text x="249" y="122.3">NRF24L01</text>
<text x="119.2" y="145.2">U2</text>
<text x="30.2" y="155.3">*</text>
<text x="119.2" y="188.4">NANO</text>
<text x="233.5" y="195.7">D:\GitHub\ard-gymk-stopwatch-SSD1306-final\altium\GymkhanaStop</text>
</g>
</svg>
